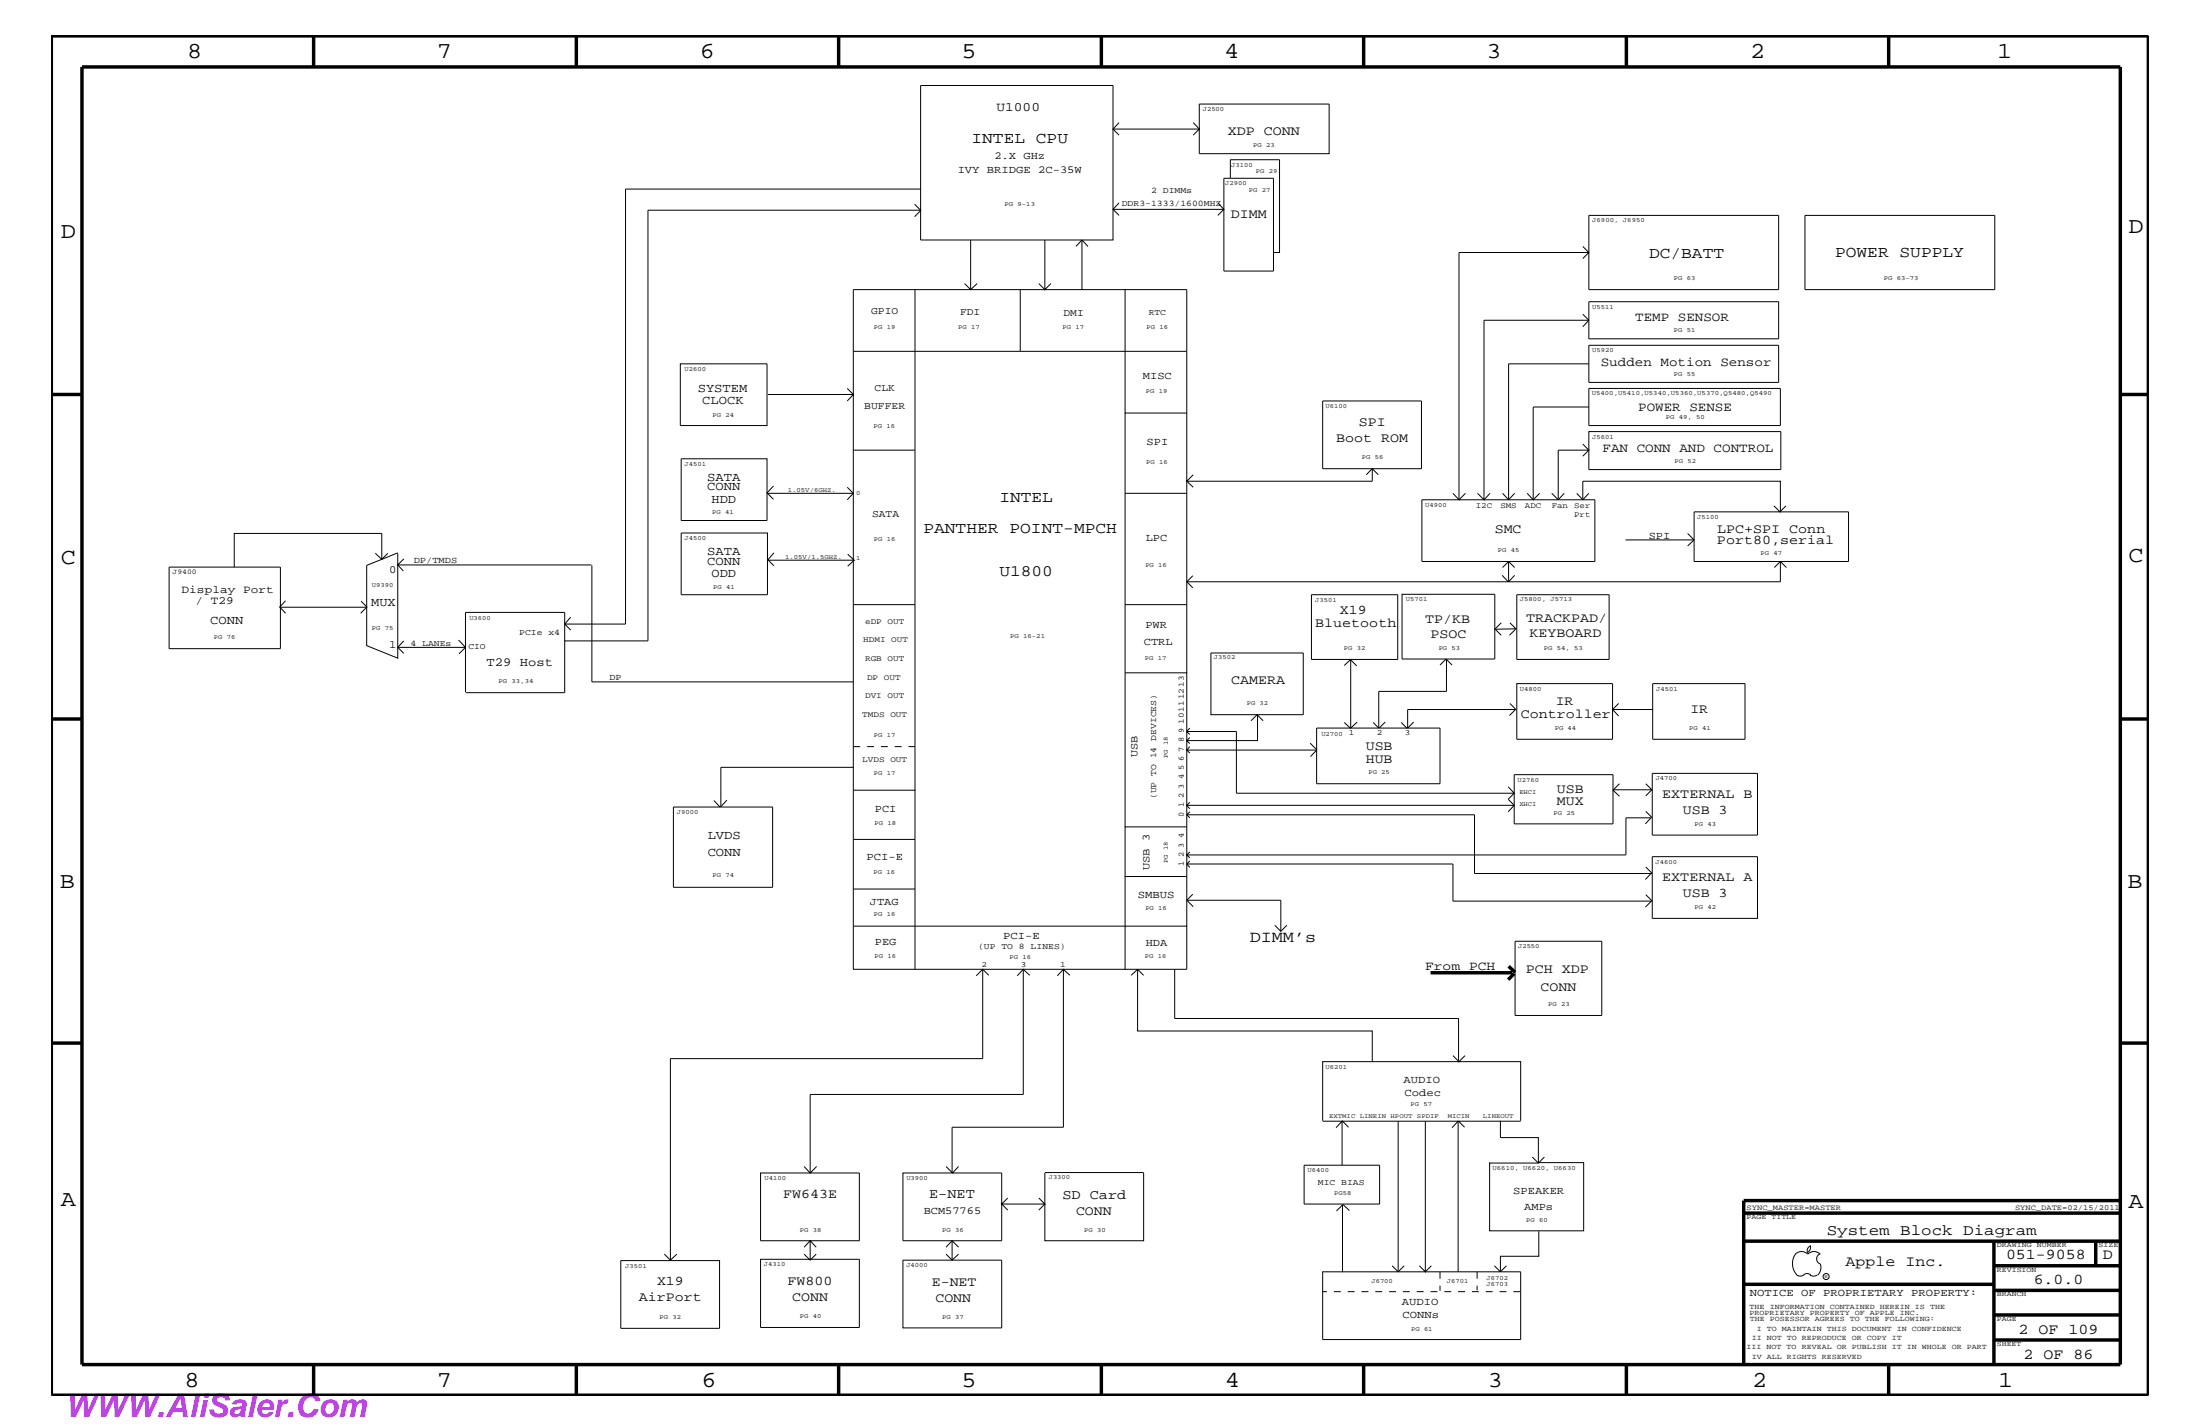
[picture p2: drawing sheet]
<svg xmlns="http://www.w3.org/2000/svg" width="432mm" height="279mm" viewBox="0 0 432 279" stroke-linecap="round" stroke-linejoin="round" font-family="sans-serif">
<g fill="none" stroke="#000" stroke-width=".68" stroke-linecap="butt">
<path d="M10.1 7h411.6v266.8h-411.6zM16.1 13.1h400.1v254.6h-400.1zM61.6 7v6.1M113.1 7v6.1M164.6 7v6.1M216.2 7v6.1M267.6 7v6.1M319.2 7v6.1M370.7 7v6.1M10.1 77.4h6M416.2 77.4h5.5M10.1 141.1h6"/>
<path d="M416.2 141.1h5.5M280.8 190.9h16M296.1 189.6l1.3 1.2M297.2 191l-1.2 1.2M10.1 204.7h6M416.2 204.7h5.5M342.2 238h74M416.2 235.6h-74v32.1M342.2 252h49.2M342.2 243.5h74M391.4 258h24.8M391.4 253.2h24.8"/>
<path d="M391.4 248.4h24.8M391.4 243.5v24.2M411.3 243.5v4.9M61.6 267.7v6.1M113.1 267.7v6.1M164.6 267.7v6.1M216.2 268v5.8M267.6 267.7v6.1M319.2 267.7v6.1M370.7 267.7v6.1M391.4 262.9h24.8"/>
</g>
<g fill="none" stroke="#000" stroke-width=".2">
<path d="M180.7 37.1h-57.9v85.3h-12M218.5 25.3l1.1 1.2M219.6 39.8l-1.1 1.3 1.1 1.2M219.6 24.1l-1.1 1.2h16.9M234.2 24.1l1.2 1.2M235.4 25.3v-4.9h25.5v9.8h-25.5v-4.9l-1.2 1.2M239 39.8l1.2 1.3v-6.1h9.8v18.2h-9.8v-12.1M241.5 35v-3.7h9.6v18.2h-1.1M179.5 40.1l1.2 1.2M179.6 56.8v98.2M189.3 55.6l1.2 1.2 1.3-1.2M190.5 47.1v9.7"/>
<path d="M200.2 56.8v12.1M203.9 55.6l1.2 1.2M205.1 47.1v9.7l1.2-1.2M205.1 56.8h-37.6v20.6M212.4 56.8h20.5v24.2M212.4 47.1l1.1 1.3M212.4 47.1v9.7h-7.3M212.4 47.1l-1.2 1.3M218.5 41.1v6h-37.8v-5.8l-1.2 1.2M218.5 41.1v-24.3h-37.8v24.4h-53.5v84.5h-16.4v10.2h-19.4M218.5 41.1h21.7M220.8 56.8v24.2h12.1"/>
<path d="M240.2 41.1l-1.2 1.2M310.7 48.4l1.1 1.1M311.8 49.5h-25.4v48.6M311.8 49.5v-7.2h37.3v14.5h-37.3v-7.3l-1.1 1.2M354.3 42.3h37.2v14.5h-37.2zM133.5 71.4h17v12.1h-17zM150.7 77.4h16.8M166.3 78.7l1.2-1.3v10.9M166.3 76.2l1.2 1.2M167.5 68.9h65.4M259.6 78.7h19.4v13.3h-19.4zM310.7 61.7l1.1 1.1"/>
<path d="M311.8 79.9h-10.9v18.2h-4.8M311.8 62.8v3.7h37.3v-7.3h-37.3v3.6l-1.1 1.3M311.8 62.8h-20.5v35.3l-1.3-1.3M311.8 67.7h37.3v7.3h-37.3zM311.8 76.2h37.6v7.3h-37.6zM311.8 71.4h-15.7v26.7M133.7 90h16.8v12.1h-16.8zM150.6 96.7l-.1 .1h17M151.8 95.4l-1.3 1.3 1.3 1.3M166.3 95.6l1.2 1.2v21.8M167.5 88.3h12.1M167.5 88.3v8.5"/>
<path d="M167.5 96.8l-1.2 1.3M167.6 96.7l-.1 .1M220.8 96.8h12.1M220.8 81v81.2M232.9 81v13.4l1.3-1.2M232.9 94.4v37.6M232.9 94.4l1.3 1.2M268.2 93.2l1.1-1.2 1.2 1.2M269.3 92v2.4h-36.4M285.2 96.8l1.2 1.3h-7.3v12.1h33.9v-12.1h-2.3v-3.7h38.7v6M286.4 98.1h9.7M287.6 96.8l-1.2 1.3"/>
<path d="M292.5 96.8l-1.2 1.3M294.9 96.8l1.2 1.3 1.2-1.3M299.7 96.8l1.2 1.3 1.3-1.3M300.9 98.1h4.9M304.6 96.8l1.2 1.3h4.9M307 96.8l-1.2 1.3M309.5 96.8l1.2 1.3M310.7 87.1l1.1 1.2v3.8h37.7v-7.4h-37.7v3.6M310.7 89.5l1.1-1.2h-6v9.8M311.8 96.8l-1.1 1.3M348.2 99.2l1.2 1.2h-16.9v9.8h16.9v3.9h-116.5M350.5 99.2l-1.1 1.2h13.4v9.8h-13.4l1.2 1.2"/>
<path d="M33.2 111.3h21.8v16h-21.8zM54.9 119.1l1.2 1.2M55 119.1h17M56.1 117.9l-1.2 1.2M70.9 118l1.2 1.1M72 119.1v7.6l6.1 2.4v-2.1M72.1 119.1l-1.3 1.2M73.7 108.6l1.2 1.1-2.9 1.2v8.2M74.9 109.7v-5h-28.9v6.6M76.1 108.6l-1.2 1.1M78.1 108.6v2.2l1.2-1.1M78.1 108.5l-3.2 1.2"/>
<path d="M78.1 110.8v16.2h13.3M116.1 110.8h-38l1.1 1.2M116.2 110.9v22.9h51.3M133.7 104.6h16.9v12.1h-16.9zM151.9 108.5l-1.2 1.3 1.2 1.2M166.4 108.7l1.3 1.2h-16.9M167.5 118.6h12.1M167.5 118.6v32h-26v7.7M167.7 109.9l-1.3 1.2M220.8 118.6h12.1M234.1 113l-1.2 1.1 1.2 1.2M257.4 116.7h16.9v12.7h-16.9z"/>
<path d="M294.8 112.9l1.2 1.2M296.1 110.2l1.2 1.2M296.1 110.2v3.9M296.1 110.2l-1.2 1.2M296.2 114.1h-.1M297.3 112.9l-1.2 1.2M297.7 116.7h18.1v12.7h-18.1zM319 105.9h13.3M331.2 104.7l1.3 1.2-1.3 1.2M349.4 110.2l-1.1 1.2M79.3 125.7l-1.2 1.3 1.2 1.2M90 125.6l1.4 1.4"/>
<path d="M91.4 127l-1.3 1.3M110.8 125.7v-5.5h-19.4v15.6M112 121.1l-1.2 1.3 1.2 1.2M220.8 132h12.1v11.5l.6-.6M263.8 130.6l1.3-1.2v13.5l1.3-1.2M265 129.4l1.3 1.3M282.6 130.5l1.2-1.2h9.6v-12.7h-18.2v12.7h8.6l1.2 1.2M283.9 129.3v6.4h-13.3v7.2l-1.1-1.1M293.5 123.5l1.2 1.1M294.7 122.2l-1.2 1.2M296.4 122.2l1.1 1.2-4.2 .1M296.4 138l1.1 1.2h-21.2v3.7l1.2-1.2"/>
<path d="M297.5 139.2l-1.2 1.2M297.5 123.5l-1.2 1.1M316.5 139.2v-5.1h-18.8v11h18.8v-5.9h7.9v5.9h18.1v-11h-18.1v5.1M317.7 138l-1.2 1.2 1.2 1.3M132.2 158.3h19.4v15.8h-19.4zM140.1 157.1l1.2 1.2M142.7 157l-1.2 1.3M167.5 155h12.1v9.7M167.5 150.6v39.6M232.9 159.9h56.5v11.5h34.9M232.9 159.9v7.8M232.9 158v1.9l.6 .6"/>
<path d="M233 143.5h9.7v12.1h54.5l-1.2-1.2M233.5 146.5l-.6 .7v10.8M233.5 145.9l-.6-.6v1.9M233.5 144.1l-.6-.6v1.8l.6-.6M233.5 157.4l-.6 .6M233.5 159.3l-.6 .6M246.8 140.2l-1.3 1.2M247.9 141.4l-1.2-1.2h-9v-12.1h18.1v12.1h-9v5.1h-13.8M257.1 145.8l1.2 1.2M258.4 142.9h24.2v10.9h-24.2zM258.4 147.2l-1.2 1.2M258.4 147.2h-25.5l.6 .6"/>
<path d="M258.5 147.1l-.1 .1M263.8 141.8l1.3 1.1M271.9 141.7l-1.2 1.2M275 141.8l1.2 1.1M297.2 158h-64.3l.6 .7M297.2 152h19.4v9.6h-19.4v-3.6l-1.2-1.2 1.2-1.2zM297.2 155.6v2.4l-1.2 1.3M316.6 155h7.7M317.9 153.8l-1.3 1.2 1.3 1.2M323 159.2l1.2 1.2M323 153.8l1.2 1.2-1.2 1.1M324.3 151.7h20.7v12.2h-20.7z"/>
<path d="M167.5 164.7h12.1M167.5 174.4h12.1M179.6 164.7v25.5M232.9 169.5h52.3v7.3h39.1v-8.7h20.7v12.1h-20.7v-3.4M232.9 176.6h18.5v6.1M232.9 169.5v12.2M232.9 176.6l1.3 1.3M232.9 172h-12.1v18.2M232.9 162.2h-12.1v9.8M233.5 168.3l-.6-.6v1.8M233.5 167.2l-.6 .5M233.5 168.9l-.6 .6 .6 .7"/>
<path d="M234.1 175.5l-1.2 1.1M323 175.5l1.2 1.2M323 170.1l1.2 1.2M324 160.5h-4.9v7.2h-86.2M324.1 176.8l-1.2 1.2M324.1 160.4l-1.2 1.2M324.1 171.3l-1.2 1.3M167.5 181.7h65.4v8.5h-65.4M167.6 190.1l-.1 .1M193 190.1l-1.4 1.4M194.1 191.4l-1.2-1.2v17.5h-61.3v39.6M200.8 190.2v24.5h-41.8v15.4"/>
<path d="M202.1 191.4l-1.3-1.2-1.1 1.3M208.7 190.2v31h-21.8v8.9M210 191.4l-1.3-1.2-1.2 1.3M223.3 190.2v12.1h46v6.1M223.3 190.2l-1.3 1.2M223.3 190.2l1.2 1.2M230.6 190.2v9.6h55.7v8.6M250.2 181.5l1.2 1.2 1.2-1.2M297.4 184.7h17v14.5h-17zM259.6 220h3.9l1.2 1.2M263.5 220h22.8M274.4 220v29.5h5.4"/>
<path d="M279.8 220v29.5l-1.2-1.1M285.2 207.1l1.2 1.2h-26.8v11.6M287.5 207.1l-1.1 1.2h12.1v11.6M294.5 220h-8.2l1.2 1.2M298.5 220h-4v3.2h7.4v4.9h8.9v13.4h-18.4v-13.3h9.5M157.8 228.9l1.2 1.2M159 230.1h-9.7v13.3h9.7M160.3 228.9l-1.3 1.2h9.7v13.3h-9.7l1.2 1.3M185.7 228.9l1.3 1.2h-9.8v13.3h19.4v-7.2M188.1 228.9l-1.1 1.2h9.6v6.1l1.2-1.1M203.9 235.1l1.2 1.1h-8.5l1.2 1.2M205.1 230.1v6.1l-1.2 1.2"/>
<path d="M205.1 230.1h19.4M224.5 230.1v13.3h-19.4v-7.2M256 228.6h14.8v7.6h-14.8zM262.2 221.3l1.2-1.3v8.6M263.5 236.4v13.1h10.9M263.5 236.4l-1.2 1.2M263.5 236.3v.1M263.6 236.3l1.3 1.2M285 221.3l1.2-1.3v29.5M292.5 228.1l-.1 .1M300.8 227l1.1 1.2 1.2-1.2M121.8 247.3h19.4v13.3h-19.4z"/>
<path d="M130.4 246.1l1.2 1.2M132.8 246.1l-1.2 1.2M149.3 247.1h19.4v13.4h-19.4zM157.8 246.1l1.2 1.2M159 243.4l-1.2 1.3M159 243.4v3.9M160.2 246.1l-1.2 1.2M185.7 246.1l1.2 1.2M185.7 244.7l1.2-1.3 1.2 1.3M186.9 243.4v3.9M188.1 246.1l-1.2 1.2h-9.7v13.2h19.4v-13.2h-9.7M259.6 249.5h3.9"/>
<path d="M259.7 249.5h-.1M273.2 248.4l1.2 1.1M275.6 248.4l-1.2 1.1M279.8 249.5h18.7v13.3h-38.9v-13.3M280.9 248.4l-1.1 1.1M293.3 248.4l1.2 1.1M295.7 248.4l-1.2 1.1M302 241.6v4.9h-7.5v3M352.4 246.1a1.72 1.72 0 0 1 2.4 0 1.69 1.69 0 0 1 2.5 0M352.4 246a3.3 3.3 0 0 0 .3 4.1M352.6 250.2l.7 .2 .7-.2M354 250.2l.7-.3 .7 .3"/>
<path d="M355.3 250.2l.7 .2 .7-.2M355.3 244.4l.1 .3a1.18 1.18 0 0 1-.6 1M355.4 244.4a.99 .99 0 0 0-.6 1.4M357.2 246a1.04 1.04 0 0 0-.6 1 1.04 1.04 0 0 0 .6 1l.2 .7a2.11 2.11 0 0 1-.6 1.5"/>
<circle cx="358.4" cy="250.5" r=".59"/>
</g>
<path d="M167.5 146.5h12.1M282.6 249.5v3.8M289.9 249.5v3.7M298.4 253.4h-38.8" fill="none" stroke="#000" stroke-width=".2" stroke-dasharray="1.4 1.4" stroke-linecap="butt"/>
<text font-size="6.3" fill="#bd42e3" x="12.7" y="278.1">WWW.AliSaler.Com</text>
<g font-size="4.5">
<text x="36.7" y="11.5">8</text>
<text x="85.8" y="11.5">7</text>
<text x="137.3" y="11.5">6</text>
<text x="188.7" y="11.5">5</text>
<text x="240.3" y="11.5">4</text>
<text x="291.8" y="11.5">3</text>
<text x="343.5" y="11.5">2</text>
<text x="392" y="11.5">1</text>
<text x="11.9" y="46.8">D</text>
<text x="417.8" y="45.7">D</text>
<text x="11.9" y="110.6">C</text>
<text x="417.8" y="110.3">C</text>
<text x="11.8" y="174.3">B</text>
<text x="417.6" y="174.2">B</text>
<text x="11.9" y="236.7">A</text>
<text x="417.8" y="237.1">A</text>
<text x="36.2" y="272.1">8</text>
<text x="85.8" y="272.1">7</text>
<text x="137.7" y="272.1">6</text>
<text x="188.7" y="272.1">5</text>
<text x="240.4" y="272.1">4</text>
<text x="292" y="272.1">3</text>
<text x="343.9" y="272.1">2</text>
<text x="392.2" y="272.1">1</text>
</g>
<text font-size="3.2" x="245.3" y="184.9">DIMM’s</text>
<g font-size="3.1">
<text x="190.7" y="28">INTEL CPU</text>
<text x="323.7" y="50.7">DC/BATT</text>
<text x="360.2" y="50.4">POWER SUPPLY</text>
<text x="196.2" y="98.4">INTEL</text>
<text x="181.2" y="104.5">PANTHER POINT-MPCH</text>
<text x="196.2" y="113">U1800</text>
</g>
<g font-size="3">
<text x="358.5" y="242.3">System Block Diagram</text>
<text x="362.2" y="248.4">Apple Inc.</text>
<text x="393.7" y="247.1">051-9058</text>
<text x="399.2" y="252">6.0.0</text>
<text x="412.7" y="247.1">D</text>
<text x="396.2" y="261.6">2 OF 109</text>
<text x="397.2" y="266.6">2 OF 86</text>
</g>
<g font-size="2.7">
<text x="182.4" y="235.1">E-NET</text>
<text x="208.5" y="235.3">SD Card</text>
</g>
<g font-size="2.6">
<text x="241" y="26.5">XDP CONN</text>
<text x="241.6" y="42.9">DIMM</text>
<text x="266.7" y="83.5">SPI</text>
<text x="262.3" y="86.6">Boot ROM</text>
<text x="293.4" y="104.7">SMC</text>
<text x="337" y="106.7">Port80,serial</text>
<text x="337" y="104.7">LPC+SPI Conn</text>
<text x="258.1" y="123">Bluetooth</text>
<text x="263" y="120.5">X19</text>
<text x="279.7" y="122.3">TP/KB</text>
<text x="280.8" y="125.2">PSOC</text>
<text x="299.6" y="122">TRACKPAD/</text>
<text x="300.2" y="125">KEYBOARD</text>
<text x="241.7" y="134.1">CAMERA</text>
<text x="298.5" y="140.8">Controller</text>
<text x="305.4" y="138.3">IR</text>
<text x="331.8" y="139.9">IR</text>
<text x="268.1" y="149.7">HUB</text>
<text x="268.1" y="147.1">USB</text>
<text x="305.6" y="155.6">USB</text>
<text x="305.6" y="157.9">MUX</text>
<text x="326.3" y="156.6">EXTERNAL B</text>
<text x="330.3" y="159.7">USB 3</text>
<text x="326.3" y="172.9">EXTERNAL A</text>
<text x="330.3" y="176.1">USB 3</text>
<text x="299.5" y="191">PCH XDP</text>
<text x="302.4" y="194.4">CONN</text>
<text x="153.7" y="235.1">FW643E</text>
<text x="211.2" y="238.4">CONN</text>
<text x="125.4" y="255.3">AirPort</text>
<text x="129" y="252.2">X19</text>
<text x="154.6" y="252.1">FW800</text>
<text x="155.5" y="255.2">CONN</text>
<text x="182.9" y="252.4">E-NET</text>
<text x="183.6" y="255.6">CONN</text>
</g>
<g font-size="2.5">
<text x="195.6" y="21.8">U1000</text>
<text x="321" y="63">TEMP SENSOR</text>
<text x="314.2" y="71.7">Sudden Motion Sensor</text>
<text x="137" y="77">SYSTEM</text>
<text x="137.8" y="79.4">CLOCK</text>
<text x="321.5" y="80.5">POWER SENSE</text>
<text x="314.5" y="88.8">FAN CONN AND CONTROL</text>
<text x="138.8" y="94.3">SATA</text>
<text x="138.8" y="96.2">CONN</text>
<text x="139.7" y="98.7">HDD</text>
<text x="138.8" y="108.9">SATA</text>
<text x="138.8" y="110.8">CONN</text>
<text x="139.7" y="113.2">ODD</text>
<text x="72.9" y="119">MUX</text>
<text x="41.3" y="122.4">CONN</text>
<text x="95.5" y="130.6">T29 Host</text>
<text x="138.9" y="164.5">LVDS</text>
<text x="138.9" y="168">CONN</text>
<text x="279.7" y="190.3">From PCH</text>
</g>
<g font-size="2.2">
<text x="76.4" y="112.5">0</text>
<text x="35.6" y="116.4">Display Port</text>
<text x="38.4" y="118.6">/ T29</text>
<text x="76.4" y="127.1">1</text>
</g>
<g font-size="2.1">
<text x="188" y="34">IVY BRIDGE 2C-35W</text>
<text x="195.2" y="31.2">2.X GHz</text>
<text x="224.3" y="74.4">MISC</text>
<text x="225.1" y="87.3">SPI</text>
<text x="224.9" y="106.2">LPC</text>
<text x="323.6" y="105.7">SPI</text>
<text x="224.8" y="123.2">PWR</text>
<text x="224.5" y="126.5">CTRL</text>
<text x="223.3" y="148.6" transform="rotate(-90 223.3 148.6)">USB</text>
<text x="171.7" y="159.4">PCI</text>
<text x="170.1" y="168.7">PCI-E</text>
<text x="225.6" y="170.8" transform="rotate(-90 225.6 170.8)">USB 3</text>
<text x="170.7" y="177.5">JTAG</text>
<text x="223.3" y="176.1">SMBUS</text>
<text x="171.7" y="185.4">PEG</text>
<text x="196.9" y="184.3">PCI-E</text>
<text x="224.9" y="185.5">HDA</text>
<text x="275.5" y="212.5">AUDIO</text>
<text x="275.6" y="215.1">Codec</text>
<text x="181.3" y="238.1">BCM57765</text>
<text x="297" y="234.3">SPEAKER</text>
<text x="299.2" y="237.4">AMPs</text>
<text x="275.1" y="256.1">AUDIO</text>
<text x="343.4" y="254.4">NOTICE OF PROPRIETARY PROPERTY:</text>
<text x="275.3" y="258.7">CONNs</text>
</g>
<g font-size="2">
<text x="171" y="61.7">GPIO</text>
<text x="188.4" y="61.8">FDI</text>
<text x="208.7" y="61.9">DMI</text>
<text x="171.7" y="76.7">CLK</text>
<text x="169.6" y="80.2">BUFFER</text>
<text x="171.2" y="101.4">SATA</text>
</g>
<g font-size="1.8">
<text x="81.2" y="110.5">DP/TMDS</text>
<text x="119.6" y="133.5">DP</text>
</g>
<g font-size="1.7">
<text x="220.2" y="40.3">DDR3-1333/1600MHZ</text>
<text x="225.9" y="37.9">2 DIMMs</text>
<text x="225.5" y="61.8">RTC</text>
<text x="101.9" y="124.7">PCIe x4</text>
<text x="80.6" y="126.8">4 LANEs</text>
<text x="92" y="127.4">CIO</text>
<text x="226.9" y="156.8" transform="rotate(-90 226.9 156.8)">(UP TO 14 DEVICES)</text>
<text x="192" y="186.3">(UP TO 8 LINES)</text>
<text x="258.7" y="232.5">MIC BIAS</text>
</g>
<g font-size="1.6">
<text x="289.7" y="99.8">I2C</text>
<text x="294.5" y="99.8">SMS</text>
<text x="299.3" y="99.8">ADC</text>
<text x="304.6" y="99.7">Fan</text>
<text x="309" y="101.5">Prt</text>
<text x="309" y="99.8">Ser</text>
<text x="169.8" y="122.5">eDP OUT</text>
<text x="169.4" y="126">HDMI OUT</text>
<text x="169.8" y="129.7">RGB OUT</text>
<text x="169.8" y="137">DVI OUT</text>
<text x="170.2" y="133.5">DP OUT</text>
<text x="169.2" y="140.7">TMDS OUT</text>
<text x="232.3" y="142" transform="rotate(-90 232.3 142)">10111213</text>
<text x="169.2" y="149.5">LVDS OUT</text>
<text x="232.3" y="149.3" transform="rotate(-90 232.3 149.3)">6 7</text>
<text x="232.3" y="145.7" transform="rotate(-90 232.3 145.7)">8 9</text>
<text x="264.7" y="144.2">1</text>
<text x="270.2" y="144.2">2</text>
<text x="275.7" y="144.2">3</text>
<text x="232.3" y="154.8" transform="rotate(-90 232.3 154.8)">3</text>
<text x="232.3" y="152.9" transform="rotate(-90 232.3 152.9)">4</text>
<text x="232.3" y="151.2" transform="rotate(-90 232.3 151.2)">5</text>
<text x="232.3" y="160.2" transform="rotate(-90 232.3 160.2)">0</text>
<text x="232.3" y="158.4" transform="rotate(-90 232.3 158.4)">1</text>
<text x="232.3" y="156.6" transform="rotate(-90 232.3 156.6)">2</text>
<text x="232.3" y="164.4" transform="rotate(-90 232.3 164.4)">4</text>
<text x="232.3" y="170" transform="rotate(-90 232.3 170)">1</text>
<text x="232.3" y="168.1" transform="rotate(-90 232.3 168.1)">2 3</text>
<text x="192.7" y="189.7">2</text>
<text x="200.4" y="189.7">3</text>
<text x="208.1" y="189.7">1</text>
</g>
<g font-size="1.5">
<text x="342.8" y="237.4">SYNC_MASTER=MASTER</text>
<text x="395.5" y="237.4">SYNC_DATE=02/15/2011</text>
</g>
<g font-size="1.4">
<text x="33.9" y="112.7">J9400</text>
<text x="342.8" y="239.2">PAGE TITLE</text>
<text x="391.9" y="244.7">DRAWING NUMBER</text>
<text x="411.9" y="244.7">SIZE</text>
<text x="391.9" y="249.5">REVISION</text>
<text x="343.4" y="256.8">THE INFORMATION CONTAINED HEREIN IS THE</text>
<text x="391.9" y="254.4">BRANCH</text>
<text x="343.4" y="258">PROPRIETARY PROPERTY OF APPLE INC.</text>
<text x="343.4" y="259.3">THE POSESSOR AGREES TO THE FOLLOWING:</text>
<text x="343.8" y="262.9">II NOT TO REPRODUCE OR COPY IT</text>
<text x="344.8" y="261.1">I TO MAINTAIN THIS DOCUMENT IN CONFIDENCE</text>
<text x="391.9" y="259.3">PAGE</text>
<text x="342.8" y="264.7">III NOT TO REVEAL OR PUBLISH IT IN WHOLE OR PART</text>
<text x="343.8" y="266.6">IV ALL RIGHTS RESERVED</text>
<text x="391.9" y="264.1">SHEET</text>
</g>
<g font-size="1.3">
<text x="236.1" y="21.8">J2500</text>
<text x="246" y="28.8">PG 23</text>
<text x="241.6" y="32.7">J3100</text>
<text x="246.5" y="33.9">PG 29</text>
<text x="197.1" y="40.3">PG 9-13</text>
<text x="240.5" y="36.4">J2900</text>
<text x="245.1" y="37.7">PG 27</text>
<text x="312.5" y="43.6">J6900, J6950</text>
<text x="328.5" y="54.9">PG 63</text>
<text x="369.7" y="54.9">PG 63-73</text>
<text x="171.5" y="64.5">PG 19</text>
<text x="188.1" y="64.6">PG 17</text>
<text x="208.5" y="64.6">PG 17</text>
<text x="225.1" y="64.6">PG 16</text>
<text x="312.5" y="60.6">U5511</text>
<text x="328.5" y="65.2">PG 51</text>
<text x="312.5" y="69.1">U5920</text>
<text x="134.4" y="72.8">U2600</text>
<text x="224.9" y="77.2">PG 19</text>
<text x="312.4" y="77.6">U5400,U5410,U5340,U5360,U5370,Q5480,Q5490</text>
<text x="328.5" y="73.9">PG 55</text>
<text x="139.9" y="81.8">PG 24</text>
<text x="171.5" y="83.9">PG 16</text>
<text x="260.2" y="80">U6100</text>
<text x="326.9" y="82.2">PG 49, 50</text>
<text x="312.5" y="86">J5601</text>
<text x="134.4" y="91.5">J4501</text>
<text x="225" y="91">PG 16</text>
<text x="267.3" y="90.1">PG 56</text>
<text x="328.7" y="90.8">PG 52</text>
<text x="139.8" y="100.8">PG 41</text>
<text x="154.6" y="96.5">1.05V/6GHZ.</text>
<text x="168.1" y="97.1">0</text>
<text x="279.7" y="99.4">U4900</text>
<text x="333.1" y="101.8">J5100</text>
<text x="134.4" y="106">J4500</text>
<text x="171.5" y="106.1">PG 16</text>
<text x="154.1" y="109.6">1.05V/1.5GHZ.</text>
<text x="168.1" y="109.9">1</text>
<text x="224.8" y="111.2">PG 16</text>
<text x="294" y="108.2">PG 45</text>
<text x="345.5" y="108.9">PG 47</text>
<text x="73" y="115.1">U9390</text>
<text x="140" y="115.6">PG 41</text>
<text x="258.2" y="118.1">J3501</text>
<text x="275.9" y="117.9">U5701</text>
<text x="298.3" y="118">J5800, J5713</text>
<text x="42" y="125.3">PG 76</text>
<text x="73" y="123.6">PG 75</text>
<text x="92.1" y="121.6">U3600</text>
<text x="198.3" y="125.3">PG 16-21</text>
<text x="224.7" y="129.5">PG 17</text>
<text x="238.3" y="129.4">J3502</text>
<text x="263.7" y="127.5">PG 32</text>
<text x="282.4" y="127.5">PG 53</text>
<text x="303" y="127.5">PG 54, 53</text>
<text x="97.8" y="134">PG 33,34</text>
<text x="298.3" y="135.5">U4800</text>
<text x="325" y="135.5">J4501</text>
<text x="244.7" y="138.4">PG 32</text>
<text x="305.1" y="143.2">PG 44</text>
<text x="331.6" y="143.2">PG 41</text>
<text x="171.5" y="144.6">PG 17</text>
<text x="229.2" y="148.7" transform="rotate(-90 229.2 148.7)">PG 18</text>
<text x="259.3" y="144.4">U2700</text>
<text x="171.5" y="152.1">PG 17</text>
<text x="268.6" y="151.9">PG 25</text>
<text x="297.9" y="153.4">U2760</text>
<text x="298.2" y="155.7">EHCI</text>
<text x="325" y="153.1">J4700</text>
<text x="132.8" y="159.7">J9000</text>
<text x="171.6" y="161.9">PG 18</text>
<text x="298.2" y="158.2">XHCI</text>
<text x="304.9" y="159.9">PG 25</text>
<text x="332.6" y="162">PG 43</text>
<text x="139.9" y="172.1">PG 74</text>
<text x="171.5" y="171.5">PG 16</text>
<text x="229.2" y="169.4" transform="rotate(-90 229.2 169.4)">PG 18</text>
<text x="325" y="169.4">J4600</text>
<text x="171.5" y="179.7">PG 16</text>
<text x="224.8" y="178.5">PG 16</text>
<text x="332.6" y="178.3">PG 42</text>
<text x="171.6" y="187.9">PG 16</text>
<text x="198.1" y="188.1">PG 16</text>
<text x="224.7" y="188">PG 16</text>
<text x="298" y="186">J2550</text>
<text x="303.9" y="197.4">PG 23</text>
<text x="260.2" y="209.7">U6201</text>
<text x="260.9" y="219.4">EXTMIC LINEIN HPOUT SPDIF</text>
<text x="276.9" y="217">PG 57</text>
<text x="284.1" y="219.4">MICIN</text>
<text x="291.1" y="219.4">LINEOUT</text>
<text x="150" y="231.5">U4100</text>
<text x="177.9" y="231.5">U3900</text>
<text x="205.8" y="231.3">J3300</text>
<text x="256.6" y="229.9">U6400</text>
<text x="292.9" y="229.6">U6610, U6620, U6630</text>
<text x="261.9" y="234.4">PG58</text>
<text x="299.6" y="239.7">PG 60</text>
<text x="157" y="241.7">PG 38</text>
<text x="184.9" y="241.7">PG 36</text>
<text x="212.8" y="241.7">PG 30</text>
<text x="122.7" y="248.7">J3501</text>
<text x="149.9" y="248.4">J4310</text>
<text x="177.9" y="248.5">J4000</text>
<text x="269.2" y="251.7">J6700</text>
<text x="284" y="251.7">J6701</text>
<text x="291.8" y="251.1">J6702</text>
<text x="291.8" y="252.3">J6703</text>
<text x="129.5" y="258.8">PG 32</text>
<text x="157" y="258.6">PG 40</text>
<text x="184.9" y="258.8">PG 37</text>
<text x="277" y="261.1">PG 61</text>
</g>
<text font-size="1" x="358.1" y="250.7">R</text>
</svg>
